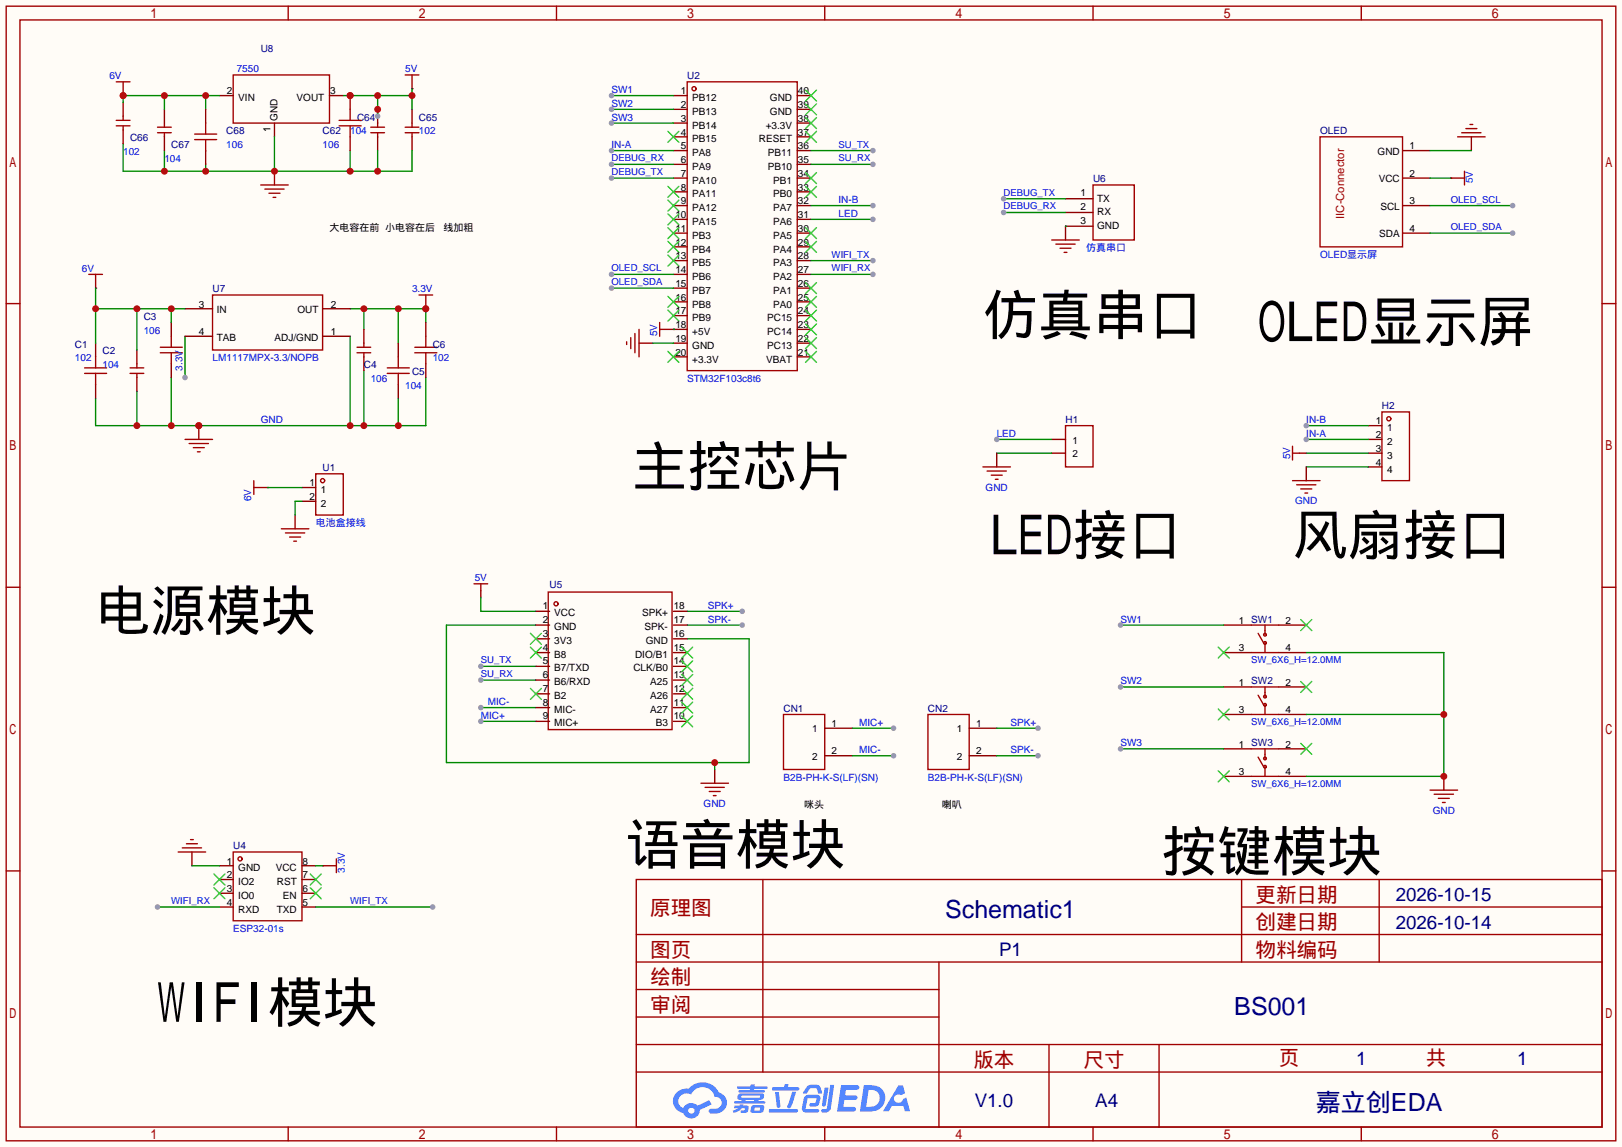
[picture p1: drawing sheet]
<svg xmlns="http://www.w3.org/2000/svg" width="299mm" height="212mm" viewBox="0 0 299 212" stroke-linecap="round" stroke-linejoin="round" font-family="sans-serif">
<path d="M0 0h299.5v211.8h-299.5z" fill="#fffcf7"/>
<g fill="none" stroke="#a10000" stroke-width=".25">
<path d="M1.1 1.1h297.2v209.6h-297.2zM3.7 3.7h292.1v204.5h-292.1zM53.2 1.1v2.6M102.7 1.1v2.6M152.3 1.1v2.6M201.8 1.1v2.6M251.3 1.1v2.6M1.1 56.1h2.6M295.8 56.1h2.5M1.1 108.5h2.6M295.8 108.5h2.5M1.1 160.8h2.6"/>
<path d="M117.5 162.4h178.3v45.8h-178.3zM117.5 177.7h178.3M117.5 172.6h178.3M140.8 162.4v35.6M173.4 177.7v30.5M229.2 162.4v15.3M229.2 167.5h66.6M254.6 162.4v15.3M295.8 160.8h2.5M117.5 182.8h55.9M117.5 198h178.3M117.5 192.9h178.3"/>
<path d="M117.5 187.8h55.9M193.7 192.9v15.3M214 192.9v15.3M53.2 208.2v2.5M102.7 208.2v2.5M152.3 208.2v2.5M201.8 208.2v2.5M251.3 208.2v2.5"/>
</g>
<g fill="#5487ff">
<path d="M155.3 200.4h2.1a.97 .97 0 0 1 1.3 .4 .53 .53 0 0 1-.7 .5h-1.8l-.2 1h1.9a.43 .43 0 0 1 .4 .5 .43 .43 0 0 1-.5 .3h-1.9l-.2 1.3h1.7a.45 .45 0 0 1 .6 .2 .45 .45 0 0 1-.2 .6l-3.2 .1z"/>
<path d="M165.9 200.5h.8l.4 1.4-.7 .4a.82 .82 0 0 0-1.2 .1 .82 .82 0 0 0 .1 1.1 .82 .82 0 0 0 1.2 0l.2-.5 .6-.3 .7 2.5h-.9l-.3-1h-2.1l-.6 1h-1.1z"/>
<path d="M152.2 200.9h.8l-.5 3.2a.36 .36 0 0 1-.4 .3 .36 .36 0 0 1-.3-.4z"/>
<path d="M153.3 200.4h.7l-.6 4.3a1.13 1.13 0 0 1-1.8 .6l.2-.4 .7-.1 .2-.2z"/>
<path d="M149 200.7l.6-.4h1a.77 .77 0 0 1 .9 .6l.3 .9-.2 .2h-.5l-.4-1h-.9a1.3 1.3 0 0 0-.8 .9l-.6 .1-.2-.2z"/>
<path d="M148.6 202.5l.5-.3h1.7a.66 .66 0 0 1 .6 .9l-.1 .4a.81 .81 0 0 1-.9 .9h-.7a.32 .32 0 0 1-.3-.4 .32 .32 0 0 1 .4-.3h.7l.3-.9-1.7 .1-.3 1.9h2.1a.32 .32 0 0 1 .4 .4 .32 .32 0 0 1-.4 .3l-2.3-.1-.5-.3v-.5z"/>
<path d="M142 204.8h5a.33 .33 0 0 1 .3 .4 .33 .33 0 0 1-.3 .3h-4.9l-.2-.2z"/>
<path d="M146.3 201.6h.7l-1 2.9a.36 .36 0 0 1-.4 .2 .36 .36 0 0 1-.3-.3z"/>
<path d="M143.1 201.7h.7l.3 2.6a.34 .34 0 0 1-.3 .3 .34 .34 0 0 1-.4-.2z"/>
<path d="M142.6 200.8h2.2l.1-.4 .1-.2h.6l-.1 .6h1.8a.32 .32 0 0 1 .3 .3 .32 .32 0 0 1-.4 .3h-4.5l-.1-.1z"/>
<path d="M135.6 204.2h.9l.1-.2 .7-.1-.1 .3h.9a.82 .82 0 0 1-.6 1.3h-.7v-.4l.7-.1v-.3h-.5l-.5 .4-1 .4-.2-.4 1-.4h-.8z"/>
<path d="M136.1 200.6h2.5v-.3h.8l-.1 .3h2.2l.2 .3-.2 .2h-2.3v.3h1.8l.2 .2-.2 .2h-4.5l-.2-.2 .1-.2h2l.1-.3h-2.3l-.1-.2z"/>
<path d="M159.5 200.4l-.7 4.9h1.6a2.47 2.47 0 0 0 2.9-1.7 2.47 2.47 0 0 0-1.4-3zM160.4 201.3a1.61 1.61 0 0 1 2 1.4 1.61 1.61 0 0 1-1.8 1.7h-.7z"/>
<path d="M136.3 202.2a.55 .55 0 0 0-.2 .7 .55 .55 0 0 0 .7 .2l.1 .3h-1.3v.4h5.5l.2-.2-.2-.2h-1.2l.2-.3a.7 .7 0 0 0 .8-.2 .7 .7 0 0 0 0-.9h-4.1zM136.9 202.4h3.3l.2 .1-.2 .2h-3.2l-.2-.1zM137.6 203.1h1.7l-.2 .3h-1.4z"/>
<path d="M138.8 204.3a1.05 1.05 0 0 0-.1 1.2 2.91 2.91 0 0 0 2.2-.2 .98 .98 0 0 0 0-1.2h-1.6zM139.4 204.6l.8-.1 .1 .1v.3l-.2 .2h-.8z"/>
<path d="M125 201.7a2.23 2.23 0 0 0-.7 2.3 2.23 2.23 0 0 0 1.8 1.6 1.58 1.58 0 0 0 1.8 .9 1.58 1.58 0 0 0 1.3-1.5l2.2-1-.5-.8-2.1 1a1.65 1.65 0 0 0-2.6 .5 1.45 1.45 0 0 1-.8-2 1.45 1.45 0 0 1 2-.7l.2 .1a2.3 2.3 0 0 1 2.3-1.3 2.3 2.3 0 0 1 2.1 1.7 1.12 1.12 0 0 1 1.2 1.1 1.12 1.12 0 0 1-1.1 1.2h-.7a.45 .45 0 0 0-.6 .3 .45 .45 0 0 0 .5 .6 2.26 2.26 0 0 0 2.9-2.5 2.04 2.04 0 0 0-1.5-1.4 3.3 3.3 0 0 0-5.5-.7l-1.2 .1zM127.1 205.2a.57 .57 0 0 1 1.1 0 .57 .57 0 0 1-1.1 0z"/>
</g>
<g fill="none" stroke="#a10000" stroke-width=".25">
<path d="M126.9 15.1h20.3v53.4h-20.3z"/>
<circle cx="128.1" cy="16.4" r=".38"/>
</g>
<g fill="none" stroke="#870000" stroke-width=".25">
<path d="M124.3 17.7h2.6M147.2 17.7h2.5M124.3 20.2h2.6M124.3 22.7h2.6M124.3 25.3h2.6M124.3 27.8h2.6M124.3 30.4h2.6M124.3 32.9h2.6M124.3 35.4h2.6M124.3 38h2.6M147.2 20.2h2.5M147.2 22.7h2.5"/>
<path d="M147.2 25.3h2.5M147.2 27.8h2.5M147.2 30.4h2.5M147.2 32.9h2.5M147.2 35.4h2.5M147.2 38h2.5M124.3 40.5h2.6M124.3 43.1h2.6M124.3 45.6h2.6M124.3 48.1h2.6M124.3 50.7h2.6M124.3 53.2h2.6"/>
<path d="M124.3 55.8h2.6M124.3 58.3h2.6M147.2 40.5h2.5M147.2 43.1h2.5M147.2 45.6h2.5M147.2 48.1h2.5M147.2 50.7h2.5M147.2 53.2h2.5M147.2 55.8h2.5M147.2 58.3h2.5M124.3 60.8h2.6M124.3 63.4h2.6"/>
<path d="M124.3 65.9h2.6M147.2 60.8h2.5M147.2 63.4h2.5M147.2 65.9h2.5"/>
</g>
<g fill="none" stroke="#3c3" stroke-width=".25">
<path d="M148.7 19.2l2 2M148.7 16.6l2 2.1M150.7 16.6l-2 2.1M150.7 19.2l-2 2M123.3 24.3l2 2M123.3 34.4l2 2M123.3 37l2 2M123.3 39.5l2 2M125.3 24.3l-2 2M125.3 34.4l-2 2M125.3 37l-2 2M125.3 39.5l-2 2"/>
<path d="M148.7 34.4l2 2M148.7 31.9l2 2M148.7 24.3l2 2M148.7 21.7l2 2M150.7 21.7l-2 2M150.7 31.9l-2 2M150.7 34.4l-2 2M150.7 24.3l-2 2M123.3 42l2 2.1M123.3 44.6l2 2M123.3 47.1l2 2M123.3 54.7l2 2.1"/>
<path d="M123.3 57.3l2 2M125.3 42l-2 2.1M125.3 44.6l-2 2M125.3 47.1l-2 2M125.3 54.7l-2 2.1M125.3 57.3l-2 2M148.7 59.8l2 2M148.7 57.3l2 2M148.7 54.7l2 2.1M148.7 52.2l2 2M148.7 44.6l2 2M148.7 42l2 2.1"/>
<path d="M150.7 59.8l-2 2M150.7 57.3l-2 2M150.7 54.7l-2 2.1M150.7 52.2l-2 2M150.7 44.6l-2 2M150.7 42l-2 2.1M123.3 64.9l2 2M125.3 64.9l-2 2M148.7 64.9l2 2M148.7 62.4l2 2M150.7 64.9l-2 2M150.7 62.4l-2 2"/>
</g>
<path d="M64.6 57h14v2.6M67.2 57v3.8M73.5 57v6.4" fill="none" stroke="#008700" stroke-width=".25"/>
<g fill="#c00">
<circle cx="73.5" cy="57" r=".63"/>
<circle cx="67.2" cy="57" r=".63"/>
<circle cx="78.6" cy="57" r=".63"/>
</g>
<path d="M25.3 72.3v6.3M31.6 69.7v8.9M64.6 62.1v16.5M67.2 68.5v10.1M73.5 73.5v5.1M78.6 69.7v8.9h-60.9v-5.1" fill="none" stroke="#008700" stroke-width=".25"/>
<g fill="#c00">
<circle cx="73.5" cy="78.6" r=".63"/>
<circle cx="67.2" cy="78.6" r=".63"/>
<circle cx="64.6" cy="78.6" r=".63"/>
<circle cx="25.3" cy="78.6" r=".63"/>
<circle cx="31.6" cy="78.6" r=".63"/>
<circle cx="36.7" cy="78.6" r=".63"/>
</g>
<path d="M31.6 59.6v2.5M78.6 59.6v2.5M17.7 63.4v2.5M17.7 71v2.5M31.6 67.2v2.5M36.7 78.6v2.6M78.6 67.2v2.5" fill="none" stroke="#870000" stroke-width=".25"/>
<path d="M15.6 69h4.1M15.6 67.9h4.1M17.7 65.9v2M17.7 69v2M29.6 65.2h4.1M29.6 64.1h4.1M31.6 62.1v2M31.6 65.2v2M76.6 65.2h4M76.6 64.1h4M78.6 62.1v2M78.6 65.2v2" fill="none" stroke="#a10000" stroke-width=".25"/>
<circle cx="36.7" cy="78.6" r=".63" fill="#c00"/>
<path d="M77.3 54.5h2.6M78.6 54.5v2.5M65.9 64.1h2.6M65.9 65.2h2.6M67.2 63.4v.7M67.2 65.2v.7M34.2 81.2h5M34.9 81.9h3.6M35.7 82.7h2M36.4 83.4h.6" fill="none" stroke="#a10000" stroke-width=".25"/>
<path d="M78.6 57h.1M67.2 60.8v2.6M67.2 65.9v2.6" fill="none" stroke="#870000" stroke-width=".25"/>
<circle cx="78.6" cy="57" r=".63" fill="#c00"/>
<path d="M24 69h2.5M24 67.9h2.5M25.3 67.2v.7M25.3 69v.7M71.5 69h4.1M71.5 67.9h4.1M73.5 65.9v2M73.5 69v2" fill="none" stroke="#a10000" stroke-width=".25"/>
<path d="M25.3 64.6v2.6M25.3 69.7v2.6M73.5 63.4v2.5M73.5 71v2.5" fill="none" stroke="#870000" stroke-width=".25"/>
<path d="M34.2 62.1v7.6" fill="none" stroke="#008700" stroke-width=".25"/>
<circle cx="34.2" cy="69.7" r=".51" fill="#999"/>
<path d="M16.4 50.7h2.5M17.7 50.7v2.5M39.2 54.5h20.4v10.1h-20.4z" fill="none" stroke="#a10000" stroke-width=".25"/>
<path d="M17.7 53.2h.1M34.2 57h5M59.6 57h5M34.2 62.1h5M59.6 62.1h5" fill="none" stroke="#870000" stroke-width=".25"/>
<path d="M17.7 53.2v10.2M17.7 57h16.5M25.3 57v7.6M31.6 57v2.6" fill="none" stroke="#008700" stroke-width=".25"/>
<g fill="#c00">
<circle cx="17.7" cy="57" r=".63"/>
<circle cx="31.6" cy="57" r=".63"/>
<circle cx="25.3" cy="57" r=".63"/>
</g>
<g fill="none" stroke="#a10000" stroke-width=".25">
<path d="M43.1 13.8h17.7v8.9h-17.7zM74.8 13.8h2.5M76.1 13.8v2.6M48.1 34.2h5.1M48.9 34.9h3.6M49.7 35.7h2M50.4 36.4h.5M50.7 31.6v2.6M68.5 24.5h2.5M68.5 23.5h2.5M69.7 22.7v.8M69.7 24.5v.8"/>
<path d="M74.8 24.5h2.5M74.8 23.5h2.5M76.1 22.7v.8M76.1 24.5v.8M243.7 25.3h15.3v20.3h-15.3zM46.9 90h2.5M46.9 88.8v2.5M51.9 97.7h5.1M52.7 98.4h3.6M53.5 99.2h2M54.2 99.9h.5M58.3 87.5h5.1v7.6h-5.1z"/>
<path d="M32.9 157.4h5.1M33.7 156.6h3.5M34.4 155.8h2M35.2 155.1h.5M43.1 157.4h12.7v12.7h-12.7zM59.6 159.9h2.5M62.1 158.6v2.6"/>
<circle cx="59.6" cy="88.8" r=".38"/>
<circle cx="44.3" cy="158.6" r=".38"/>
</g>
<g fill="none" stroke="#870000" stroke-width=".25">
<path d="M40.5 17.7h2.6M60.8 17.7h2.6M76.1 16.4h.1M50.7 31.6h.1M50.7 22.7v2.6M69.7 20.2v2.5M69.7 25.3v2.5M76.1 20.2v2.5M76.1 25.3v2.5M259 38h5M259 32.9h5M259 27.8h5"/>
<path d="M259 43.1h5M49.4 90h.1M54.5 95.1v2.6M55.8 90h2.5M55.8 92.6h2.5M35.4 157.4v2.5M40.5 159.9h2.6M55.8 159.9h2.5M59.6 159.9h.1M40.5 162.4h2.6M40.5 165h2.6M40.5 167.5h2.6"/>
<path d="M55.8 162.4h2.5M55.8 165h2.5M55.8 167.5h2.5"/>
</g>
<path d="M63.4 17.7h12.7M69.7 17.7v3.8M76.1 16.4v3.8M49.4 90h6.4M55.8 92.6h-1.3v2.5M35.4 159.9h5.1M58.3 159.9h1.3" fill="none" stroke="#008700" stroke-width=".25"/>
<path d="M39.5 161.4l2 2M39.5 164l2 2M41.5 161.4l-2 2M41.5 164l-2 2M57.3 164l2 2M57.3 161.4l2 2M59.3 164l-2 2M59.3 161.4l-2 2" fill="none" stroke="#3c3" stroke-width=".25"/>
<g fill="#c00">
<circle cx="76.1" cy="17.7" r=".63"/>
<circle cx="69.7" cy="17.7" r=".63"/>
<circle cx="64.6" cy="17.7" r=".63"/>
<circle cx="69.7" cy="20.2" r=".63"/>
</g>
<circle cx="69.7" cy="21.5" r=".51" fill="#999"/>
<path d="M22.7 26.5v5.1h53.4v-3.8M30.4 27.8v3.8M38 30.4v1.2M50.7 25.3v6.3M64.6 27.8v3.8M69.7 27.8v3.8" fill="none" stroke="#008700" stroke-width=".25"/>
<g fill="#c00">
<circle cx="30.4" cy="31.6" r=".63"/>
<circle cx="38" cy="31.6" r=".63"/>
<circle cx="50.7" cy="31.6" r=".63"/>
<circle cx="64.6" cy="31.6" r=".63"/>
<circle cx="69.7" cy="31.6" r=".63"/>
</g>
<path d="M64.6 17.7v2.5M64.6 25.3v2.5" fill="none" stroke="#870000" stroke-width=".25"/>
<circle cx="64.6" cy="17.7" r=".63" fill="#c00"/>
<path d="M21.5 23.2h2.5M21.5 22.2h2.5M22.7 21.5v.7M22.7 23.2v.8M29.1 24.5h2.5M29.1 23.5h2.5M30.4 22.7v.8M30.4 24.5v.8M62.6 23.2h4.1M62.6 22.2h4.1M64.6 20.2v2M64.6 23.2v2.1" fill="none" stroke="#a10000" stroke-width=".25"/>
<path d="M22.7 18.9v2.6M22.7 24v2.5M30.4 20.2v2.5M30.4 25.3v2.5" fill="none" stroke="#870000" stroke-width=".25"/>
<path d="M30.4 17.7v2.5M38 17.7v2.5M40.5 17.7h-17.8v1.2" fill="none" stroke="#008700" stroke-width=".25"/>
<g fill="#c00">
<circle cx="38" cy="17.7" r=".63"/>
<circle cx="30.4" cy="17.7" r=".63"/>
<circle cx="22.7" cy="17.7" r=".63"/>
</g>
<path d="M22.7 17.7h.1M38 20.2v2.5M38 27.8v2.6" fill="none" stroke="#870000" stroke-width=".25"/>
<path d="M21.5 15.1h2.5M22.7 15.1v2.6M35.9 25.8h4.1M35.9 24.8h4.1M38 22.7v2.1M38 25.8v2" fill="none" stroke="#a10000" stroke-width=".25"/>
<circle cx="22.7" cy="17.7" r=".63" fill="#c00"/>
<path d="M267.8 32.9h.1M271.7 25.3v2.5" fill="none" stroke="#870000" stroke-width=".25"/>
<path d="M267.8 32.9h2.6M269.1 25.3h5.1M269.9 24.5h3.5M270.4 31.6v2.6M270.6 23.7h2.1M271.4 23h.5" fill="none" stroke="#a10000" stroke-width=".25"/>
<path d="M264 27.8h7.7M264 32.9h3.8M264 38h15.3" fill="none" stroke="#008700" stroke-width=".25"/>
<circle cx="279.3" cy="38" r=".51" fill="#999"/>
<path d="M264 43.1h15.3" fill="none" stroke="#008700" stroke-width=".25"/>
<circle cx="279.3" cy="43.1" r=".51" fill="#999"/>
<path d="M58.3 167.5h21.6" fill="none" stroke="#008700" stroke-width=".25"/>
<circle cx="79.9" cy="167.5" r=".51" fill="#999"/>
<path d="M29.1 167.5h11.4" fill="none" stroke="#008700" stroke-width=".25"/>
<circle cx="29.1" cy="167.5" r=".51" fill="#999"/>
<path d="M196.7 36.7h5.1M196.7 39.2h5.1M196.7 41.8h5.1" fill="none" stroke="#870000" stroke-width=".25"/>
<path d="M201.8 34.2h7.6v10.1h-7.6z" fill="none" stroke="#a10000" stroke-width=".25"/>
<path d="M185.3 36.7h11.4" fill="none" stroke="#008700" stroke-width=".25"/>
<circle cx="185.3" cy="36.7" r=".51" fill="#999"/>
<path d="M185.3 39.2h11.4" fill="none" stroke="#008700" stroke-width=".25"/>
<circle cx="185.3" cy="39.2" r=".51" fill="#999"/>
<g fill="none" stroke="#870000" stroke-width=".25">
<path d="M196.7 41.8v2.5M118 63.4h2.5M124.3 60.8h.1M252.6 78.6h2.5M194.2 81.2h2.5M194.2 83.7h2.5M252.6 81.2h2.5M252.6 83.7h2.5M252.6 86.2h2.5M225.9 115.4h5.1M236.1 115.4h5.1M225.9 120.5h5.1"/>
<path d="M225.9 126.9h5.1M225.9 132h5.1M225.9 138.3h5.1M236.1 120.5h5.1M236.1 126.9h5.1M236.1 132h5.1M236.1 138.3h5.1M225.9 143.4h5.1M236.1 143.4h5.1M266.6 143.4v2.5"/>
</g>
<g fill="none" stroke="#a10000" stroke-width=".25">
<path d="M121.8 59.6v2.5M194.2 44.3h5.1M194.9 45.1h3.6M195.7 45.8h2M196.5 46.6h.5M115.7 63.1v.5M116.5 62.4v2M117.2 61.6v3.6M118 60.8v5.1M121.8 60.8h2.5M196.7 78.6h5.1v7.6h-5.1zM255.1 76.1h5.1v12.7h-5.1z"/>
<path d="M231 115.4h5.1M232.3 117l1 1.7M233.6 115.4v1.8M233.6 118.7v1.8M231 120.5h5.1M231 126.9h5.1M231 132h5.1M231 138.3h5.1M232.3 128.4l1 1.8M232.3 139.8l1 1.8M233.6 126.9v1.8M233.6 130.2v1.8"/>
<path d="M233.6 138.3v1.8M231 143.4h5.1M233.6 141.6v1.8M264 145.9h5.1M264.8 146.7h3.6M265.6 147.4h2M266.3 148.2h.5"/>
<circle cx="256.4" cy="77.3" r=".38"/>
<circle cx="233.6" cy="117.2" r=".25"/>
<circle cx="233.6" cy="118.7" r=".25"/>
<circle cx="233.6" cy="128.7" r=".25"/>
<circle cx="233.6" cy="130.2" r=".25"/>
<circle cx="233.6" cy="141.6" r=".25"/>
<circle cx="233.6" cy="140.1" r=".25"/>
</g>
<path d="M196.7 41.8h.1M120.5 63.4h3.8M124.3 60.8h.1M241.2 120.5h25.4v22.9h-25.4M241.2 132h25.4" fill="none" stroke="#008700" stroke-width=".25"/>
<path d="M224.9 119.5l2 2M226.9 119.5l-2 2M240.2 114.4l2 2.1M242.2 114.4l-2 2.1M224.9 130.9l2 2.1M226.9 130.9l-2 2.1M240.2 125.9l2 2M240.2 137.3l2 2M242.2 125.9l-2 2M242.2 137.3l-2 2M224.9 142.4l2 2M226.9 142.4l-2 2" fill="none" stroke="#3c3" stroke-width=".25"/>
<g fill="#c00">
<circle cx="266.6" cy="143.4" r=".63"/>
<circle cx="266.6" cy="132" r=".63"/>
</g>
<path d="M206.9 115.4h19" fill="none" stroke="#008700" stroke-width=".25"/>
<circle cx="206.9" cy="115.4" r=".51" fill="#999"/>
<path d="M206.9 126.9h19" fill="none" stroke="#008700" stroke-width=".25"/>
<circle cx="206.9" cy="126.9" r=".51" fill="#999"/>
<path d="M206.9 138.3h19" fill="none" stroke="#008700" stroke-width=".25"/>
<circle cx="206.9" cy="138.3" r=".51" fill="#999"/>
<path d="M144.7 132h7.6v10.1h-7.6zM171.3 132h7.6v10.1h-7.6z" fill="none" stroke="#a10000" stroke-width=".25"/>
<path d="M152.3 134.5h5.1M152.3 139.6h5.1M178.9 134.5h5.1M178.9 139.6h5.1" fill="none" stroke="#870000" stroke-width=".25"/>
<path d="M112.9 30.4h11.4" fill="none" stroke="#008700" stroke-width=".25"/>
<circle cx="112.9" cy="30.4" r=".51" fill="#999"/>
<path d="M112.9 32.9h11.4" fill="none" stroke="#008700" stroke-width=".25"/>
<circle cx="112.9" cy="32.9" r=".51" fill="#999"/>
<path d="M112.9 50.7h11.4" fill="none" stroke="#008700" stroke-width=".25"/>
<circle cx="112.9" cy="50.7" r=".51" fill="#999"/>
<path d="M112.9 53.2h11.4" fill="none" stroke="#008700" stroke-width=".25"/>
<circle cx="112.9" cy="53.2" r=".51" fill="#999"/>
<path d="M112.9 17.7h11.4" fill="none" stroke="#008700" stroke-width=".25"/>
<circle cx="112.9" cy="17.7" r=".51" fill="#999"/>
<path d="M112.9 20.2h11.4" fill="none" stroke="#008700" stroke-width=".25"/>
<circle cx="112.9" cy="20.2" r=".51" fill="#999"/>
<path d="M112.9 22.7h11.4" fill="none" stroke="#008700" stroke-width=".25"/>
<circle cx="112.9" cy="22.7" r=".51" fill="#999"/>
<path d="M149.7 50.7h11.5" fill="none" stroke="#008700" stroke-width=".25"/>
<circle cx="161.2" cy="50.7" r=".51" fill="#999"/>
<path d="M149.7 48.1h11.5" fill="none" stroke="#008700" stroke-width=".25"/>
<circle cx="161.2" cy="48.1" r=".51" fill="#999"/>
<path d="M157.4 134.5h7.6" fill="none" stroke="#008700" stroke-width=".25"/>
<circle cx="165" cy="134.5" r=".51" fill="#999"/>
<path d="M157.4 139.6h7.6" fill="none" stroke="#008700" stroke-width=".25"/>
<circle cx="165" cy="139.6" r=".51" fill="#999"/>
<path d="M88.8 130.7h10.1" fill="none" stroke="#008700" stroke-width=".25"/>
<circle cx="88.8" cy="130.7" r=".51" fill="#999"/>
<path d="M88.8 133.2h10.1" fill="none" stroke="#008700" stroke-width=".25"/>
<circle cx="88.8" cy="133.2" r=".51" fill="#999"/>
<path d="M126.9 112.9h10.1" fill="none" stroke="#008700" stroke-width=".25"/>
<circle cx="137" cy="112.9" r=".51" fill="#999"/>
<path d="M126.9 115.4h10.1" fill="none" stroke="#008700" stroke-width=".25"/>
<circle cx="137" cy="115.4" r=".51" fill="#999"/>
<path d="M132 142.1v2.6" fill="none" stroke="#870000" stroke-width=".25"/>
<path d="M129.4 144.7h5.1M130.2 145.4h3.5M130.9 146.2h2.1M131.7 146.9h.5" fill="none" stroke="#a10000" stroke-width=".25"/>
<path d="M98.9 115.4h-16.5v25.4h55.9v-22.8h-11.4M132 140.8v1.3" fill="none" stroke="#008700" stroke-width=".25"/>
<circle cx="132" cy="140.8" r=".63" fill="#c00"/>
<path d="M88.8 109.1v1.3" fill="none" stroke="#870000" stroke-width=".25"/>
<path d="M87.5 107.8h2.5M88.8 107.8v1.3" fill="none" stroke="#a10000" stroke-width=".25"/>
<path d="M88.8 110.4v2.5h10.1M184 134.5h7.6" fill="none" stroke="#008700" stroke-width=".25"/>
<circle cx="191.6" cy="134.5" r=".51" fill="#999"/>
<path d="M184 139.6h7.6" fill="none" stroke="#008700" stroke-width=".25"/>
<circle cx="191.6" cy="139.6" r=".51" fill="#999"/>
<path d="M88.8 123.1h10.1" fill="none" stroke="#008700" stroke-width=".25"/>
<circle cx="88.8" cy="123.1" r=".51" fill="#999"/>
<path d="M88.8 125.6h10.1" fill="none" stroke="#008700" stroke-width=".25"/>
<circle cx="88.8" cy="125.6" r=".51" fill="#999"/>
<path d="M149.7 27.8h11.5" fill="none" stroke="#008700" stroke-width=".25"/>
<circle cx="161.2" cy="27.8" r=".51" fill="#999"/>
<path d="M149.7 30.4h11.5" fill="none" stroke="#008700" stroke-width=".25"/>
<circle cx="161.2" cy="30.4" r=".51" fill="#999"/>
<path d="M149.7 40.5h11.5" fill="none" stroke="#008700" stroke-width=".25"/>
<circle cx="161.2" cy="40.5" r=".51" fill="#999"/>
<path d="M184 81.2h10.2" fill="none" stroke="#008700" stroke-width=".25"/>
<circle cx="184" cy="81.2" r=".51" fill="#999"/>
<path d="M241.2 78.6h11.4M184 83.7h10.2" fill="none" stroke="#008700" stroke-width=".25"/>
<path d="M184 83.7v2.5" fill="none" stroke="#870000" stroke-width=".25"/>
<path d="M181.5 86.2h5.1M182.2 87h3.6M183 87.8h2M183.8 88.5h.5" fill="none" stroke="#a10000" stroke-width=".25"/>
<circle cx="241.2" cy="78.6" r=".51" fill="#999"/>
<path d="M241.2 81.2h11.4" fill="none" stroke="#008700" stroke-width=".25"/>
<circle cx="241.2" cy="81.2" r=".51" fill="#999"/>
<path d="M112.9 27.8h11.4M241.2 83.7h11.4M241.2 86.2h11.4" fill="none" stroke="#008700" stroke-width=".25"/>
<path d="M239.9 83.7h1.3M241.2 86.2v2.6" fill="none" stroke="#870000" stroke-width=".25"/>
<path d="M238.6 88.8h5.1M238.6 82.4v2.6M238.6 83.7h1.3M239.4 89.5h3.6M240.2 90.3h2M240.9 91.1h.5" fill="none" stroke="#a10000" stroke-width=".25"/>
<circle cx="112.9" cy="27.8" r=".51" fill="#999"/>
<path d="M149.7 38h11.5" fill="none" stroke="#008700" stroke-width=".25"/>
<circle cx="161.2" cy="38" r=".51" fill="#999"/>
<g fill="none" stroke="#a10000" stroke-width=".25">
<path d="M101.2 109.3h22.9v25.4h-22.9z"/>
<circle cx="102.7" cy="111.5" r=".38"/>
</g>
<g fill="none" stroke="#870000" stroke-width=".25">
<path d="M98.9 112.9h2.6M98.9 115.4h2.6M98.9 118h2.6M124.3 112.9h2.6M124.3 115.4h2.6M124.3 118h2.6M98.9 120.5h2.6M98.9 123.1h2.6M98.9 125.6h2.6M98.9 128.1h2.6M98.9 130.7h2.6M98.9 133.2h2.6"/>
<path d="M124.3 120.5h2.6M124.3 123.1h2.6M124.3 125.6h2.6M124.3 128.1h2.6M124.3 130.7h2.6M124.3 133.2h2.6"/>
</g>
<g fill="none" stroke="#3c3" stroke-width=".25">
<path d="M97.9 117l2 2M97.9 119.5l2 2M99.9 117l-2 2M99.9 119.5l-2 2M125.9 119.5l2 2M127.9 119.5l-2 2M97.9 127.1l2 2.1M99.9 127.1l-2 2.1M125.9 132.2l2 2M125.9 129.7l2 2M125.9 127.1l2 2.1M125.9 124.6l2 2"/>
<path d="M125.9 122l2 2.1M127.9 132.2l-2 2M127.9 129.7l-2 2M127.9 127.1l-2 2.1M127.9 124.6l-2 2M127.9 122l-2 2.1"/>
</g>
<g font-size="10.2">
<text x="181.5" y="61.7">仿真串口</text>
<text x="232.3" y="63">OLED显示屏</text>
<text x="116.7" y="89.7">主控芯片</text>
<text x="182.8" y="102.4">LED接口</text>
<text x="238.6" y="102.4">风扇接口</text>
<text x="17.7" y="116.3">电源模块</text>
<text x="115.4" y="159.5">语音模块</text>
<text x="214.5" y="160.8">按键模块</text>
<text x="29.1" y="188.7">WIFI模块</text>
</g>
<g font-size="4.6" fill="#000080">
<text x="174.5" y="169.6">Schematic1</text>
<text x="227.9" y="187.4">BS001</text>
<text x="243" y="205.2">嘉立创EDA</text>
</g>
<g font-size="3.8" fill="#a00000">
<text x="231.8" y="166.5">更新日期</text>
<text x="120" y="169">原理图</text>
<text x="231.8" y="171.6">创建日期</text>
<text x="120" y="176.7">图页</text>
<text x="231.8" y="176.7">物料编码</text>
<text x="120" y="181.7">绘制</text>
<text x="120" y="186.8">审阅</text>
<text x="179.7" y="197">版本</text>
<text x="200" y="197">尺寸</text>
<text x="236.1" y="196.7">页</text>
<text x="263.3" y="196.7">共</text>
</g>
<g font-size="3.5" fill="#000080">
<text x="257.7" y="166.4">2026-10-15</text>
<text x="257.7" y="171.5">2026-10-14</text>
<text x="184.4" y="176.6">P1</text>
<text x="250.4" y="196.6">1</text>
<text x="280.1" y="196.6">1</text>
<text x="180" y="204.5">V1.0</text>
<text x="202.2" y="204.5">A4</text>
</g>
<text font-size="2.1" fill="#a00000" x="248.2" y="40.4" transform="rotate(-90 248.2 40.4)">IIC-Connector</text>
<g font-size="1.8" fill="#000080">
<text x="48.1" y="9.6">U8</text>
<text x="126.9" y="14.7">U2</text>
<text x="65.9" y="22.3">C64</text>
<text x="77.3" y="22.3">C65</text>
<text x="24" y="26.1">C66</text>
<text x="31.6" y="27.4">C67</text>
<text x="41.8" y="24.8">C68</text>
<text x="59.6" y="24.8">C62</text>
<text x="243.7" y="24.8">OLED</text>
<text x="201.8" y="33.7">U6</text>
<text x="26.5" y="59.1">C3</text>
<text x="39.2" y="54">U7</text>
<text x="13.8" y="64.2">C1</text>
<text x="18.9" y="65.5">C2</text>
<text x="79.9" y="64.2">C6</text>
<text x="67.2" y="68">C4</text>
<text x="76.1" y="69.2">C5</text>
<text x="255.1" y="75.6">H2</text>
<text x="196.7" y="78.2">H1</text>
<text x="59.6" y="87">U1</text>
<text x="101.5" y="108.6">U5</text>
<text x="144.7" y="131.5">CN1</text>
<text x="171.3" y="131.5">CN2</text>
<text x="43.1" y="156.9">U4</text>
</g>
<g font-size="1.8" fill="#00f">
<text x="20.2" y="14.7">6V</text>
<text x="43.7" y="13.2">7550</text>
<text x="74.8" y="13.4">5V</text>
<text x="112.9" y="17.2">SW1</text>
<text x="112.9" y="19.7">SW2</text>
<text x="112.9" y="22.3">SW3</text>
<text x="22.7" y="28.6">102</text>
<text x="30.4" y="29.9">104</text>
<text x="41.8" y="27.4">106</text>
<text x="59.6" y="27.4">106</text>
<text x="64.6" y="24.8">104</text>
<text x="77.3" y="24.8">102</text>
<text x="112.9" y="29.8">DEBUG_RX</text>
<text x="112.9" y="27.4">IN-A</text>
<text x="154.8" y="27.3">SU_TX</text>
<text x="154.8" y="29.8">SU_RX</text>
<text x="112.9" y="32.3">DEBUG_TX</text>
<text x="272" y="33.9" transform="rotate(-90 272 33.9)">5V</text>
<text x="154.8" y="40.1">LED</text>
<text x="154.8" y="37.5">IN-B</text>
<text x="185.3" y="36.1">DEBUG_TX</text>
<text x="185.3" y="38.7">DEBUG_RX</text>
<text x="267.8" y="37.4">OLED_SCL</text>
<text x="153.5" y="47.6">WIFI_TX</text>
<text x="200.5" y="46.4">仿真串口</text>
<text x="243.7" y="47.7">OLED显示屏</text>
<text x="267.8" y="42.5">OLED_SDA</text>
<text x="15.1" y="50.2">6V</text>
<text x="112.9" y="50.1">OLED_SCL</text>
<text x="112.9" y="52.7">OLED_SDA</text>
<text x="153.5" y="50.1">WIFI_RX</text>
<text x="76.1" y="54">3.3V</text>
<text x="26.5" y="61.6">106</text>
<text x="121.3" y="62.1" transform="rotate(-90 121.3 62.1)">5V</text>
<text x="13.8" y="66.7">102</text>
<text x="18.9" y="68">104</text>
<text x="33.7" y="68.5" transform="rotate(-90 33.7 68.5)">3.3V</text>
<text x="39.2" y="66.7">LM1117MPX-3.3/NOPB</text>
<text x="68.5" y="70.5">106</text>
<text x="74.8" y="71.8">104</text>
<text x="79.9" y="66.7">102</text>
<text x="126.9" y="70.5">STM32F103c8t6</text>
<text x="48.1" y="78.2">GND</text>
<text x="184" y="80.7">LED</text>
<text x="241.2" y="78.2">IN-B</text>
<text x="241.2" y="80.7">IN-A</text>
<text x="238.2" y="84.8" transform="rotate(-90 238.2 84.8)">5V</text>
<text x="46.4" y="92.6" transform="rotate(-90 46.4 92.6)">6V</text>
<text x="182" y="90.6">GND</text>
<text x="239.1" y="93.1">GND</text>
<text x="58.3" y="97.2">电池盒接线</text>
<text x="87.6" y="107.4">5V</text>
<text x="130.7" y="112.4">SPK+</text>
<text x="130.7" y="115">SPK-</text>
<text x="206.9" y="115">SW1</text>
<text x="88.8" y="122.5">SU_TX</text>
<text x="88.8" y="125">SU_RX</text>
<text x="231" y="122.5">SW_6X6_H=12.0MM</text>
<text x="90" y="130.2">MIC-</text>
<text x="206.9" y="126.4">SW2</text>
<text x="88.8" y="132.8">MIC+</text>
<text x="158.6" y="134">MIC+</text>
<text x="186.6" y="134">SPK+</text>
<text x="206.9" y="137.8">SW3</text>
<text x="231" y="133.9">SW_6X6_H=12.0MM</text>
<text x="158.6" y="139.1">MIC-</text>
<text x="186.6" y="139.1">SPK-</text>
<text x="129.9" y="149">GND</text>
<text x="144.7" y="144.2">B2B-PH-K-S(LF)(SN)</text>
<text x="171.3" y="144.2">B2B-PH-K-S(LF)(SN)</text>
<text x="231" y="145.4">SW_6X6_H=12.0MM</text>
<text x="264.5" y="150.3">GND</text>
<text x="63.7" y="161.2" transform="rotate(-90 63.7 161.2)">3.3V</text>
<text x="31.6" y="167">WIFI_RX</text>
<text x="64.6" y="167">WIFI_TX</text>
<text x="43.1" y="172.1">ESP32-01s</text>
</g>
<g font-size="1.8">
<text x="41.9" y="17.4">2</text>
<text x="61" y="17.4">3</text>
<text x="125.7" y="17.4">1</text>
<text x="147.3" y="17.4">40</text>
<text x="44" y="18.7">VIN</text>
<text x="51.2" y="22.3" transform="rotate(-90 51.2 22.3)">GND</text>
<text x="54.8" y="18.7">VOUT</text>
<text x="125.7" y="20">2</text>
<text x="125.7" y="22.5">3</text>
<text x="127.8" y="18.7">PB12</text>
<text x="127.8" y="21.2">PB13</text>
<text x="127.8" y="23.8">PB14</text>
<text x="141.4" y="23.8">+3.3V</text>
<text x="142.1" y="21.2">GND</text>
<text x="142.1" y="18.7">GND</text>
<text x="147.3" y="22.5">38</text>
<text x="147.3" y="20">39</text>
<text x="50" y="24.4" transform="rotate(-90 50 24.4)">1</text>
<text x="125.7" y="25">4</text>
<text x="125.7" y="27.6">5</text>
<text x="127.8" y="26.3">PB15</text>
<text x="127.8" y="28.9">PA8</text>
<text x="140.1" y="26.3">RESET</text>
<text x="141.7" y="28.9">PB11</text>
<text x="147.3" y="27.6">36</text>
<text x="147.3" y="25">37</text>
<text x="254.3" y="28.6">GND</text>
<text x="260.2" y="27.6">1</text>
<text x="125.7" y="30.1">6</text>
<text x="125.7" y="32.7">7</text>
<text x="125.7" y="35.2">8</text>
<text x="127.8" y="31.4">PA9</text>
<text x="127.8" y="33.9">PA10</text>
<text x="141.7" y="31.4">PB10</text>
<text x="142.8" y="33.9">PB1</text>
<text x="147.3" y="35.2">33</text>
<text x="147.3" y="32.7">34</text>
<text x="147.3" y="30.1">35</text>
<text x="254.5" y="33.7">VCC</text>
<text x="260.2" y="32.7">2</text>
<text x="124.7" y="40.3">10</text>
<text x="125.7" y="37.7">9</text>
<text x="127.8" y="36.5">PA11</text>
<text x="127.8" y="39">PA12</text>
<text x="127.8" y="41.6">PA15</text>
<text x="142.8" y="41.6">PA6</text>
<text x="142.8" y="39">PA7</text>
<text x="142.8" y="36.5">PB0</text>
<text x="147.3" y="40.3">31</text>
<text x="147.3" y="37.7">32</text>
<text x="199.5" y="36.2">1</text>
<text x="199.5" y="38.8">2</text>
<text x="199.5" y="41.3">3</text>
<text x="202.6" y="37.3">TX</text>
<text x="202.6" y="39.8">RX</text>
<text x="254.9" y="38.8">SCL</text>
<text x="260.2" y="37.7">3</text>
<text x="60.8" y="42.6">大电容在前 小电容在后</text>
<text x="81.9" y="42.6">线加粗</text>
<text x="124.7" y="42.8">11</text>
<text x="124.7" y="45.4">12</text>
<text x="124.7" y="47.9">13</text>
<text x="127.8" y="44.1">PB3</text>
<text x="127.8" y="46.6">PB4</text>
<text x="142.8" y="46.6">PA4</text>
<text x="142.8" y="44.1">PA5</text>
<text x="147.3" y="47.9">28</text>
<text x="147.3" y="45.4">29</text>
<text x="147.3" y="42.8">30</text>
<text x="202.6" y="42.3">GND</text>
<text x="254.6" y="43.8">SDA</text>
<text x="260.2" y="42.8">4</text>
<text x="124.7" y="50.4">14</text>
<text x="124.7" y="53">15</text>
<text x="127.8" y="49.2">PB5</text>
<text x="127.8" y="51.7">PB6</text>
<text x="142.8" y="51.7">PA2</text>
<text x="142.8" y="49.2">PA3</text>
<text x="147.3" y="53">26</text>
<text x="147.3" y="50.4">27</text>
<text x="36.7" y="56.8">3</text>
<text x="40" y="57.8">IN</text>
<text x="54.9" y="57.8">OUT</text>
<text x="61.1" y="56.8">2</text>
<text x="124.7" y="55.5">16</text>
<text x="124.7" y="58.1">17</text>
<text x="127.8" y="54.3">PB7</text>
<text x="127.8" y="56.8">PB8</text>
<text x="127.8" y="59.3">PB9</text>
<text x="141.6" y="59.3">PC15</text>
<text x="142.8" y="56.8">PA0</text>
<text x="142.8" y="54.3">PA1</text>
<text x="147.3" y="58.1">24</text>
<text x="147.3" y="55.5">25</text>
<text x="36.7" y="61.9">4</text>
<text x="40" y="62.9">TAB</text>
<text x="50.7" y="62.9">ADJ/GND</text>
<text x="61.1" y="61.9">1</text>
<text x="124.7" y="60.6">18</text>
<text x="124.7" y="63.1">19</text>
<text x="124.7" y="65.7">20</text>
<text x="127.8" y="61.9">+5V</text>
<text x="127.8" y="64.4">GND</text>
<text x="141.6" y="64.4">PC13</text>
<text x="141.6" y="61.9">PC14</text>
<text x="147.3" y="65.7">21</text>
<text x="147.3" y="63.1">22</text>
<text x="147.3" y="60.6">23</text>
<text x="127.8" y="67">+3.3V</text>
<text x="141.4" y="67">VBAT</text>
<text x="198" y="81.9">1</text>
<text x="254" y="78.4">1</text>
<text x="254" y="80.9">2</text>
<text x="254" y="83.5">3</text>
<text x="256.1" y="79.7">1</text>
<text x="256.1" y="82.2">2</text>
<text x="57.1" y="89.8">1</text>
<text x="198" y="84.5">2</text>
<text x="254" y="86">4</text>
<text x="256.1" y="84.7">3</text>
<text x="256.1" y="87.3">4</text>
<text x="57.1" y="92.4">2</text>
<text x="59.2" y="91.1">1</text>
<text x="59.2" y="93.6">2</text>
<text x="100.2" y="112.6">1</text>
<text x="102.3" y="113.8">VCC</text>
<text x="118.5" y="113.8">SPK+</text>
<text x="124.4" y="112.6">18</text>
<text x="100.2" y="115.1">2</text>
<text x="100.2" y="117.6">3</text>
<text x="102.3" y="116.4">GND</text>
<text x="102.3" y="118.9">3V3</text>
<text x="119" y="116.4">SPK-</text>
<text x="119.2" y="118.9">GND</text>
<text x="124.4" y="117.6">16</text>
<text x="124.4" y="115.1">17</text>
<text x="228.7" y="115.2">1 SW1</text>
<text x="237.4" y="115.2">2</text>
<text x="100.2" y="120.2">4</text>
<text x="100.2" y="122.7">5</text>
<text x="100.2" y="125.3">6</text>
<text x="102.3" y="121.4">B8</text>
<text x="102.3" y="124">B7/TXD</text>
<text x="116.9" y="124">CLK/B0</text>
<text x="117.3" y="121.4">DIO/B1</text>
<text x="124.4" y="125.3">13</text>
<text x="124.4" y="122.7">14</text>
<text x="124.4" y="120.2">15</text>
<text x="228.7" y="120.3">3</text>
<text x="237.4" y="120.3">4</text>
<text x="100.2" y="127.8">7</text>
<text x="100.2" y="130.3">8</text>
<text x="102.3" y="126.5">B6/RXD</text>
<text x="102.3" y="129.1">B2</text>
<text x="102.3" y="131.6">MIC-</text>
<text x="120" y="131.6">A27</text>
<text x="120" y="129.1">A26</text>
<text x="120" y="126.5">A25</text>
<text x="124.4" y="130.3">11</text>
<text x="124.4" y="127.8">12</text>
<text x="228.7" y="126.6">1 SW2</text>
<text x="228.7" y="131.7">3</text>
<text x="237.4" y="126.6">2</text>
<text x="237.4" y="131.7">4</text>
<text x="100.2" y="132.9">9</text>
<text x="102.3" y="134.1">MIC+</text>
<text x="121.1" y="134.1">B3</text>
<text x="124.4" y="132.9">10</text>
<text x="150" y="135.3">1</text>
<text x="153.5" y="134.3">1</text>
<text x="176.6" y="135.3">1</text>
<text x="180.2" y="134.3">1</text>
<text x="150" y="140.4">2</text>
<text x="153.5" y="139.3">2</text>
<text x="176.6" y="140.4">2</text>
<text x="180.2" y="139.3">2</text>
<text x="228.7" y="138.1">1 SW3</text>
<text x="228.7" y="143.2">3</text>
<text x="237.4" y="138.1">2</text>
<text x="237.4" y="143.2">4</text>
<text x="148.5" y="149.3">咪头</text>
<text x="173.9" y="149.3">喇叭</text>
<text x="41.9" y="159.7">1</text>
<text x="44" y="160.9">GND</text>
<text x="50.9" y="160.9">VCC</text>
<text x="55.9" y="159.7">8</text>
<text x="41.9" y="162.2">2</text>
<text x="41.9" y="164.7">3</text>
<text x="41.9" y="167.3">4</text>
<text x="44" y="163.5">IO2</text>
<text x="44" y="166">IO0</text>
<text x="51.1" y="163.5">RST</text>
<text x="52.2" y="166">EN</text>
<text x="55.9" y="167.3">5</text>
<text x="55.9" y="164.7">6</text>
<text x="55.9" y="162.2">7</text>
<text x="44" y="168.6">RXD</text>
<text x="51.1" y="168.6">TXD</text>
</g>
</svg>
